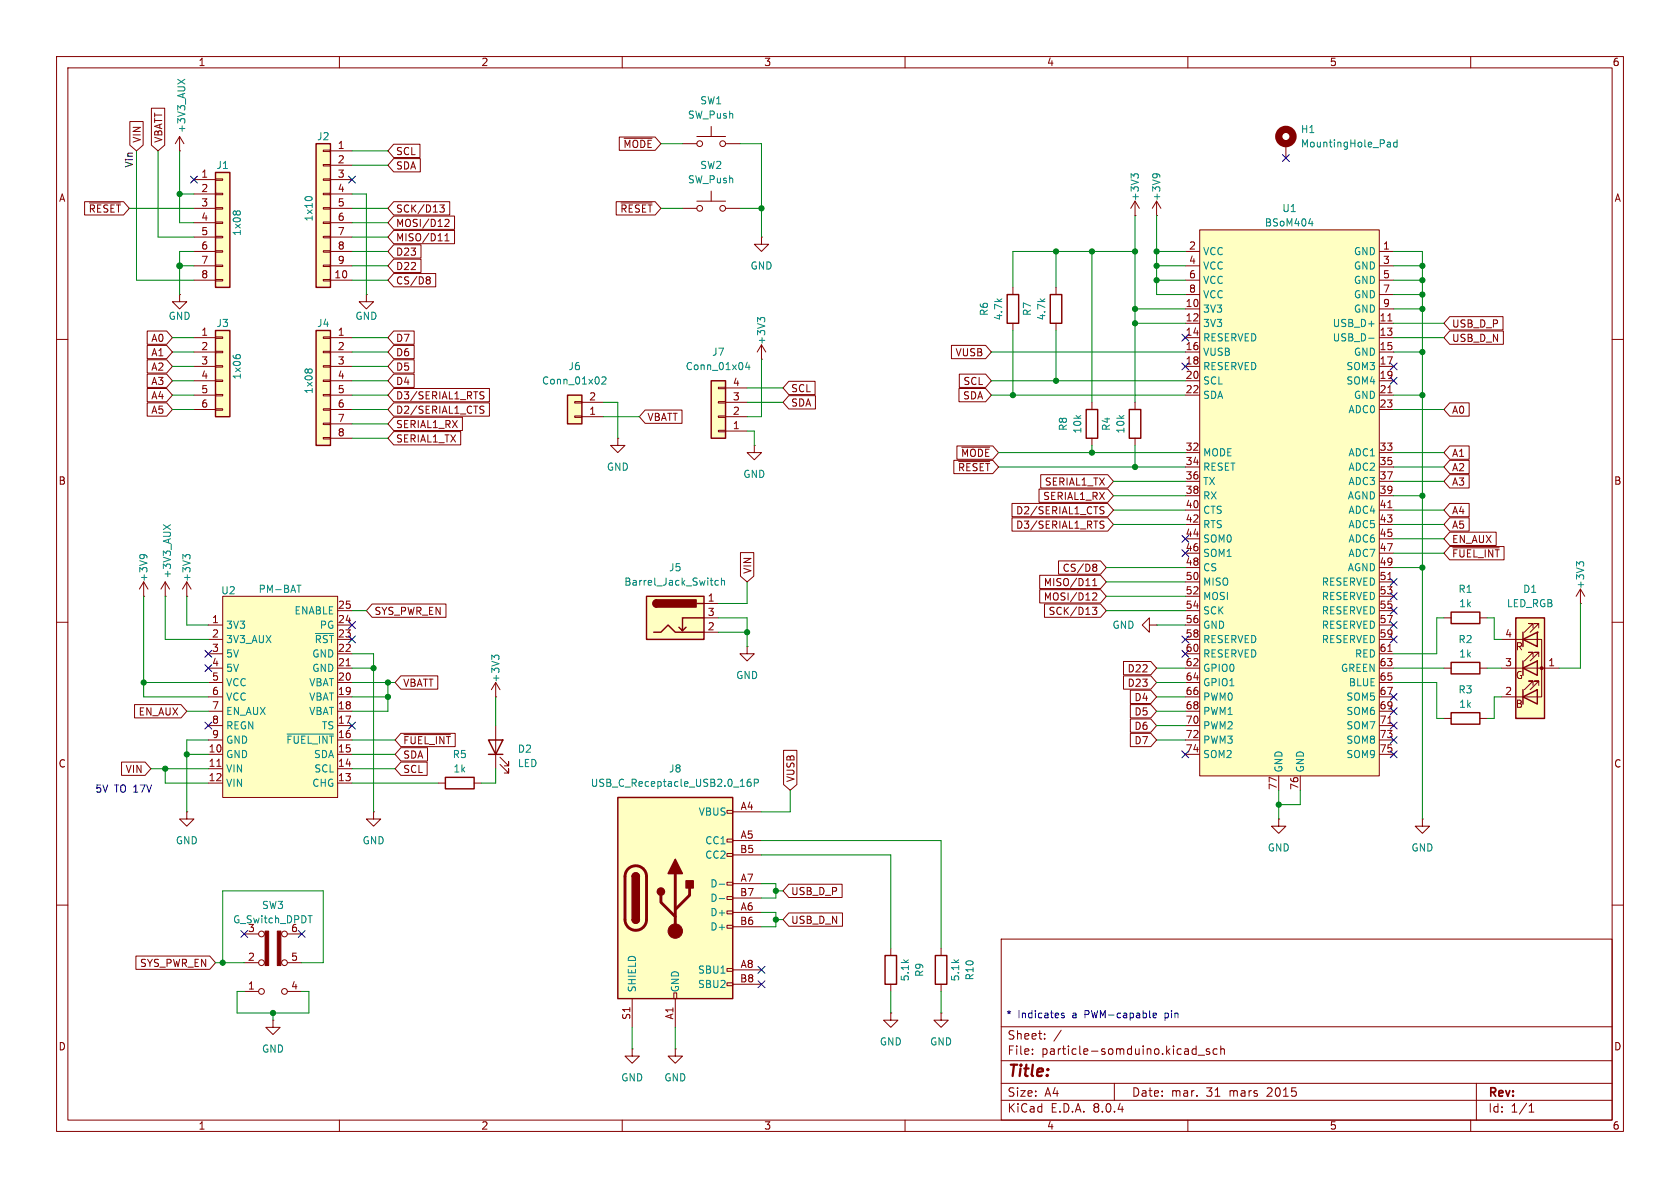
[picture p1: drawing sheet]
<svg xmlns="http://www.w3.org/2000/svg" width="297mm" height="210mm" viewBox="0 0 297 210" stroke-linecap="round" stroke-linejoin="round" font-family="sans-serif">
<g fill="none" stroke="#840000" stroke-width=".18">
<path d="M10 10h277v190h-277zM12 12h273v186h-273zM60 10v2M110 10v2M160 10v2M210 10v2M260 10v2M10 60h2M285 60h2M10 110h2M285 110h2M10 160h2"/>
<path d="M285 160h2M157.5 179.1v1.2h1.2l-1.2 1.3-1.3-1.3h1.3M157.5 179.1h.1M177 166h108v32h-108zM60 198v2M110 198v2M160 198v2M177 194.5h108M177 191.5h108M177 187.5h108M177 181.5h108M182.5 186.3v.1"/>
<path d="M182.5 185.5v.1M184.7 183.6v.1M184.7 182.8v.1M187.6 182.1l-1.3 2M197 191.5v3M210 198v2M211 185.4l.5 .1M211.5 184.9v1.5M211.5 186.3l-.5 .1M211.8 186.5h1.2M213.8 185.5l-.3-.1-.3 .2 .1 .2 .5 .2v.3h-.6M215.2 185.5l-.5-.1-.2 .3v.4l.1 .2h.6"/>
<path d="M215.8 185.5l.2-.1 .4 .1 .1 .9M215.8 184.9v1.5M260 198v2M261 191.5v6.5M270.3 196.6h.9M270.3 195.5l.4-.4v1.5"/>
</g>
<path d="M55.9 58.4h2.5v20.3h-2.5z" fill="#ffffc2"/>
<g fill="none" stroke="#840000" stroke-width=".18">
<path d="M57.1 59.6h1.3v.2h-1.3zM58.4 59.7h3.8M57.1 77.3h1.3v.3h-1.3zM57.1 74.8h1.3v.3h-1.3zM57.1 72.3h1.3v.2h-1.3zM57.1 69.7h1.3v.3h-1.3zM57.1 67.2h1.3v.2h-1.3zM57.1 64.6h1.3v.3h-1.3zM57.1 62.1h1.3v.3h-1.3zM58.4 62.2h3.8M58.4 64.8h3.8M58.4 67.3h3.8"/>
<path d="M58.4 69.9h3.8M58.4 72.4h3.8M58.4 74.9h3.8M58.4 77.5h3.8M43.2 175.3h2.5M43.2 170.2h2.5M43.2 165.1h2.5M50.8 175.3h2.5M50.8 170.2h2.5M50.8 165.1h2.5M48.3 180.3v1.3h1.2l-1.2 1.3-1.3-1.3h1.3M48.3 180.3h.1"/>
<circle cx="46.2" cy="175.3" r=".51"/>
<circle cx="46.2" cy="165.1" r=".51"/>
<circle cx="46.2" cy="170.2" r=".51"/>
<circle cx="50.3" cy="175.3" r=".51"/>
<circle cx="50.3" cy="170.2" r=".51"/>
<circle cx="50.3" cy="165.1" r=".51"/>
</g>
<path d="M55.9 58.4h2.5v20.3h-2.5z" fill="none" stroke="#840000" stroke-width=".25"/>
<path d="M53.9 65.5l.3-.3 .3 .3 .2-.3h.2l.3 .3M54.5 161.9h.7" fill="none" stroke="#008484" stroke-width=".18"/>
<g fill="#840000" stroke="#840000" stroke-width=".18">
<path d="M46.9 164.6h.6v6.1h-.6z"/>
<path d="M49 164.6h.7v6.1h-.7z"/>
</g>
<path d="M55.9 25.4h2.5v25.4h-2.5z" fill="#ffffc2"/>
<g fill="none" stroke="#840000" stroke-width=".18">
<path d="M57.1 39.2h1.3v.3h-1.3zM57.1 36.7h1.3v.3h-1.3zM57.1 34.2h1.3v.2h-1.3zM57.1 31.6h1.3v.3h-1.3zM57.1 29.1h1.3v.2h-1.3zM57.1 26.5h1.3v.3h-1.3zM58.4 26.7h3.8M58.4 29.2h3.8M58.4 31.8h3.8M58.4 34.3h3.8M58.4 36.8h3.8M58.4 39.4h3.8"/>
<path d="M31.7 52.1v1.2h1.3l-1.3 1.3-1.2-1.3h1.2M31.7 52.1h.1M57.1 49.4h1.3v.3h-1.3zM57.1 46.9h1.3v.2h-1.3zM57.1 44.3h1.3v.3h-1.3zM57.1 41.8h1.3v.2h-1.3zM58.4 49.5h3.8M58.4 41.9h3.8M58.4 44.5h3.8M58.4 47h3.8M132.1 114.3v1.3h1.2l-1.2 1.2-1.3-1.2h1.3M132.1 114.3h.1"/>
<path d="M87.6 123.2h.1M87.6 120.7l-.7 1.2M87.6 120.7v2.5M87.6 120.7l.8 1.2"/>
</g>
<path d="M55.9 25.4h2.5v25.4h-2.5z" fill="none" stroke="#840000" stroke-width=".25"/>
<path d="M54 34.9l.4-.2 .7 .2M87.4 116.2l-.5-.4v.8M87.4 116.1l.3-.3h.3l.2 .3" fill="none" stroke="#008484" stroke-width=".18"/>
<path d="M114.3 105.4h10.2v7.6h-10.2z" fill="#ffffc2"/>
<path d="M114.3 105.4h10.2v7.6h-10.2zM115.6 111.8h1.2l1.3-1.3 1.3 1.3h5.1M116.1 106a.64 .64 0 0 0-.7 .7 .64 .64 0 0 0 .7 .6M121.3 110.9l-.7 .6M123.2 106.7h1.3M124.5 109.2h-3.9v2.3l-.6-.6" fill="none" stroke="#840000" stroke-width=".25"/>
<g fill="#840000" stroke="#840000" stroke-width=".25">
<path d="M115.6 106.2l.5-.2v1.3a.63 .63 0 0 1-.6-.4 .63 .63 0 0 1 .1-.7z"/>
<path d="M116.1 106h7v1.3h-7z"/>
</g>
<path d="M124.5 106.7h2.5M124.5 111.8h2.5M124.5 109.2h2.5" fill="none" stroke="#840000" stroke-width=".18"/>
<path d="M127 102.7l-.4-.1-.2 .2 .1 .6h.5M127.5 102.7l.2-.1 .3 .1 .1 .7M127.5 102.2v1.2" fill="none" stroke="#008484" stroke-width=".18"/>
<path d="M38.1 58.4h2.5v15.3h-2.5z" fill="#ffffc2"/>
<g fill="none" stroke="#840000" stroke-width=".18">
<path d="M34.3 59.7h3.8M38.1 59.6h1.3v.2h-1.3zM64.8 52.1v1.2h1.2l-1.2 1.3-1.3-1.3h1.3M64.8 52.1h.1M34.3 62.2h3.8M34.3 64.8h3.8M34.3 67.3h3.8M34.3 69.9h3.8M34.3 72.4h3.8M38.1 72.3h1.3v.2h-1.3zM38.1 69.7h1.3v.3h-1.3zM38.1 67.2h1.3v.2h-1.3z"/>
<path d="M38.1 64.6h1.3v.3h-1.3zM38.1 62.1h1.3v.3h-1.3zM77.5 138.4h1.2M83.8 138.4h1.3M87.6 128.3v7.6M88.4 135.1l1.5 1.6v-.8v.8h-.7M88.4 133.9l1.5 1.5v-.8v.8h-.7"/>
</g>
<path d="M38.1 58.4h2.5v15.3h-2.5zM78.7 137.4h5.1v2h-5.1zM86.4 130.8h2.5l-1.3 2.6zM86.4 133.4h2.5" fill="none" stroke="#840000" stroke-width=".25"/>
<path d="M41.2 62.8v.2M41.7 62.9l.2-.2h.3l.3 .2" fill="none" stroke="#008484" stroke-width=".18"/>
<path d="M100.3 69.9h2.6v5h-2.6z" fill="#ffffc2"/>
<g fill="none" stroke="#840000" stroke-width=".18">
<path d="M120.6 25.4h2.6M123.2 24.1h5.1M125.7 22.4v1.7M128.3 25.4h2.5M101.6 71h1.3v.2h-1.3zM101.6 73.5h1.3v.3h-1.3zM102.9 73.7h3.8M102.9 71.1h3.8M109.2 77.5v1.2h1.3l-1.3 1.3-1.3-1.3h1.3M109.2 77.5h.1M111.8 185.4v1.3h1.2l-1.2 1.3-1.3-1.3h1.3M111.8 185.4h.1"/>
<path d="M119.4 185.4v1.3h1.2l-1.2 1.3-1.3-1.3h1.3M119.4 185.4h.1"/>
<circle cx="123.7" cy="25.4" r=".51"/>
<circle cx="127.8" cy="25.4" r=".51"/>
</g>
<path d="M100.3 69.9h2.6v5h-2.6z" fill="none" stroke="#840000" stroke-width=".25"/>
<path d="M106.4 66.7l.5-.1 .2 .4-.8 .9h.8" fill="none" stroke="#008484" stroke-width=".18"/>
<path d="M39.4 105.4h20.3v35.6h-20.3z" fill="#ffffc2"/>
<g fill="none" stroke="#840000" stroke-width=".18">
<path d="M36.8 110.5h2.6M36.8 113h2.6M36.8 118.1h2.6M36.8 115.6h2.6M39.4 105.4h20.3v35.6h-20.3zM59.7 110.5h2.5M59.7 113h2.5M59.7 118.1h2.5M59.7 115.6h2.5M59.7 108h2.5M61.2 117.7h.7M255.3 118.1h1.2"/>
<path d="M255.3 109.2h1.2M261.6 118.1h1.3M261.6 109.2h1.3M36.8 133.4h2.6M36.8 135.9h2.6M36.8 138.4h2.6M36.8 130.8h2.6M36.8 128.3h2.6M36.8 125.7h2.6M36.8 123.2h2.6M36.8 120.7h2.6M38.3 135.5h.8"/>
<path d="M59.7 133.4h2.5M59.7 135.9h2.5M59.7 138.4h2.5M59.7 130.8h2.5M59.7 128.3h2.5M59.7 125.7h2.5M59.7 123.2h2.5M59.7 120.7h2.5M255.3 127h1.2M261.6 127h1.3"/>
</g>
<path d="M52.5 103.4h.7M55.8 112h3.2M50.7 129.8h8.3" fill="none" stroke="#008484" stroke-width=".18"/>
<path d="M256.5 108.2h5.1v2h-5.1zM256.5 117.1h5.1v2h-5.1zM256.5 126h5.1v2h-5.1z" fill="none" stroke="#840000" stroke-width=".25"/>
<path d="M268 109.2h5v17.8h-5z" fill="#ffffc2"/>
<path d="M199.6 72.4h2.1v5.1h-2.1zM268 109.2h5v17.8h-5zM269.2 118.1l2.6-1.3v2.6zM269.2 113l2.6-1.2v2.5zM269.2 111.8v2.5M269.2 116.8v2.6M269.2 123.2l2.6-1.3v2.6zM269.2 121.9v2.6" fill="none" stroke="#840000" stroke-width=".25"/>
<g fill="none" stroke="#840000" stroke-width=".18">
<path d="M200.7 38.1h.1M200.7 35.6l-.8 1.2M200.7 35.6v2.5M200.7 35.6l.7 1.2M204.5 38.1h.1M204.5 35.6l-.8 1.2M204.5 35.6v2.5M204.5 35.6l.7 1.2M227.3 25.4v2.5M133.3 78.7v1.3h1.3l-1.3 1.3-1.2-1.3h1.2M133.3 78.7h.1M200.7 71.1v1.3"/>
<path d="M200.7 77.5v1.2M25.4 105.4h.1M25.4 102.9l-.8 1.2M25.4 102.9v2.5M25.4 102.9l.8 1.2M29.2 105.4h.1M29.2 102.9l-.8 1.2M29.2 102.9v2.5M29.2 102.9l.8 1.2M33 105.4h.1M33 102.9l-.7 1.2M33 102.9v2.5"/>
<path d="M33 102.9l.8 1.2M265.4 113h7.1v10.2h-7.1M265.4 118.1h10.2M271 116.1v-.8h-.7h.7l-1.5 1.5M271 111v-.8h-.7h.7l-1.5 1.6M271.8 111.8h.1M272 116.1v-.8h-.7h.7l-1.5 1.5M272 111v-.8h-.7h.7l-1.5 1.6M279.4 106.7h.1M279.4 104.1l-.8 1.3M279.4 104.1v2.6M279.4 104.1l.8 1.3"/>
<path d="M271 121.2v-.8h-.7h.7l-1.5 1.5M272 121.2v-.8h-.7h.7l-1.5 1.5M33 143.5v1.3h1.3l-1.3 1.3-1.3-1.3h1.3M33 143.5h.1M66 143.5v1.3h1.3l-1.3 1.3-1.2-1.3h1.2M66 143.5h.1"/>
</g>
<circle cx="272.5" cy="118.1" r=".25" fill="#840000" stroke="#840000" stroke-width=".18"/>
<g fill="none" stroke="#008484" stroke-width=".18">
<path d="M200.5 31l.2-.3h.3l.2 .3M200.5 31.1l-.5-.4v.8M203.8 31l.1-.2a1.03 1.03 0 0 1 1.1 .2M204.3 30.7l.3 .3M245.4 25.1h.2l.2 .2v.7M245.8 25.9l-.4 .1M245.8 25.4l-.4 .1M247 25.2l-.4-.1-.2 .3 .1 .5h.5M247 24.7v1.3M24.7 98.3l.1-.2a1.03 1.03 0 0 1 1.1 .2M25.3 98l.2 .3M28.9 92.8l1.2 .8"/>
<path d="M30.1 92.8l-1.2 .8M32.8 98.3l.3-.3h.3l.2 .3M32.8 98.5l-.5-.5v.8M279.2 99.7l-.5-.4v.8M279.2 99.5l.2-.2h.3l.3 .2"/>
</g>
<circle cx="227.3" cy="24.1" r="1.27" fill="none" stroke="#840000" stroke-width="1.3"/>
<path d="M125.7 67.3h2.6v10.2h-2.6z" fill="#ffffc2"/>
<path d="M127 68.5h1.3v.2h-1.3zM127 71h1.3v.2h-1.3zM127 73.5h1.3v.3h-1.3zM127 76.1h1.3v.2h-1.3zM128.3 76.2h3.8M128.3 73.7h3.8M128.3 71.1h3.8M128.3 68.6h3.8M134.6 63.5h.1M134.6 61l-.7 1.2M134.6 61v2.5M134.6 61l.8 1.2" fill="none" stroke="#840000" stroke-width=".18"/>
<path d="M125.7 67.3h2.6v10.2h-2.6z" fill="none" stroke="#840000" stroke-width=".25"/>
<path d="M134.4 56.5l-.5-.4v.8M134.4 56.4l.3-.3h.3l.2 .3M132.1 64l-.3 .9h.8M132.4 64.5v.8" fill="none" stroke="#008484" stroke-width=".18"/>
<path d="M38.1 30.5h2.5v20.3h-2.5z" fill="#ffffc2"/>
<g fill="none" stroke="#840000" stroke-width=".18">
<path d="M34.3 31.8h3.8M34.3 34.3h3.8M34.3 36.8h3.8M34.3 39.4h3.8M38.1 39.2h1.3v.3h-1.3zM38.1 36.7h1.3v.3h-1.3zM38.1 34.2h1.3v.2h-1.3zM38.1 31.6h1.3v.3h-1.3zM120.6 36.8h2.6M123.2 35.6h5.1M125.7 33.8v1.8M128.3 36.8h2.5"/>
<path d="M34.3 41.9h3.8M34.3 44.5h3.8M34.3 47h3.8M34.3 49.5h3.8M38.1 49.4h1.3v.3h-1.3zM38.1 46.9h1.3v.2h-1.3zM38.1 44.3h1.3v.3h-1.3zM38.1 41.8h1.3v.2h-1.3z"/>
<circle cx="123.7" cy="36.8" r=".51"/>
<circle cx="127.8" cy="36.8" r=".51"/>
</g>
<path d="M38.1 30.5h2.5v20.3h-2.5z" fill="none" stroke="#840000" stroke-width=".25"/>
<path d="M41.2 37.5l.3-.2 .3 .2 .2-.2h.2l.3 .2" fill="none" stroke="#008484" stroke-width=".18"/>
<path d="M109.2 141h20.3v35.5h-20.3z" fill="#ffffc2"/>
<g fill="none" stroke="#840000" stroke-width=".18">
<path d="M134.6 41.9v1.3h1.3l-1.3 1.3-1.3-1.3h1.3M134.6 41.9h.1M128.5 158.5h1v.5h-1zM128.5 156h1v.5h-1zM128.5 150.9h1v.5h-1zM128.5 148.3h1v.5h-1zM128.5 143.3h1v.5h-1zM129.5 143.5h5.1M129.5 148.6h5.1M129.5 156.2h5.1M129.5 151.1h5.1M129.5 158.8h5.1"/>
<path d="M111.8 176.5v5.1M119.1 175.5h.5v1h-.5zM119.4 176.5v5.1M128.5 173.7h1v.5h-1zM128.5 171.2h1v.5h-1zM128.5 163.6h1v.5h-1zM128.5 161h1v.5h-1zM129.5 161.3h5.1M129.5 171.5h5.1M129.5 163.8h5.1M129.5 174h5.1"/>
</g>
<path d="M109.2 141h20.3v35.5h-20.3zM111.8 154.9a.64 .64 0 0 1 .6-.6 .64 .64 0 0 1 .6 .6M111.8 162.6a.64 .64 0 0 0 .6 .6 .64 .64 0 0 0 .6-.6" fill="none" stroke="#840000" stroke-width=".25"/>
<path d="M111 153.6a1.9 1.9 0 0 1 2.1-.4 1.9 1.9 0 0 1 1.2 1.7v7.7a1.91 1.91 0 0 1-1.9 1.9 1.91 1.91 0 0 1-1.9-1.9v-7.8l.2-.6zM116.8 158.2v1.3l2.6 2.6M119.4 154.4v10.2M121.9 157v1.2l-2.5 2.6" fill="none" stroke="#840000" stroke-width=".51"/>
<g fill="#840000" stroke="#840000" stroke-width=".25">
<path d="M111.8 162.6h1.2a.64 .64 0 0 1-.6 .6 .64 .64 0 0 1-.6-.6z"/>
<path d="M111.8 154.9h1.2v7.7h-1.2z"/>
<path d="M111.9 154.5a.64 .64 0 0 1 .7-.1 .64 .64 0 0 1 .4 .5h-1.2z"/>
<path d="M119.4 151.9l1.2 2.5h-2.5z"/>
<path d="M121.3 155.7h1.3v1.3h-1.3z"/>
<circle cx="116.8" cy="157.6" r=".63"/>
</g>
<circle cx="119.4" cy="164.6" r="1.27" fill="#840000" stroke="#840000" stroke-width=".18"/>
<path d="M132.7 137.7l-.4 .1a.86 .86 0 0 0 0 1.2l.4-.1 .1-.4-.2-.3-.4 .1-.1 .2M133.3 138.4l.7-.1 .1-.1-.1-.3-.7-.2v1.3M127.2 156.3h.9M127.2 158.8h.9" fill="none" stroke="#008484" stroke-width=".18"/>
<path d="M212.1 40.6h31.7v96.6h-31.7z" fill="#ffffc2"/>
<g fill="none" stroke="#840000" stroke-width=".18">
<path d="M26.8 19.1h2.3v6.6l-1.2 1-1.1-1zM15 35.7h6.8l1.1 1.1-1.1 1.2h-6.8zM15.8 35.9h5.5M23 21.5h2.3v4.2l-1.2 1-1.1-1zM31.7 26.7h.1M31.7 24.1l-.7 1.3M31.7 24.1v2.6M31.7 24.1l.8 1.3M69.6 35.7h9.9v2.3h-9.9l-1-1.2zM69.6 25.5h4.6v2.3h-4.6l-1-1.1zM69.6 28h4.7v2.4h-4.7l-1-1.2zM69.6 38.2h10.8v2.3h-10.8l-1-1.1z"/>
<path d="M77.8 36.2h.7l-.4 .5 .4 .1v.6l-.2 .1-.5-.1M78.7 38.9l.4-.1 .3 .3-.8 .9h.8M108.9 35.7h6.9l1 1.1-1 1.2h-6.9zM109.5 24.2h6.3l1 1.2-1 1.2h-6.3zM109.8 35.9h5.5M110.3 24.4h5M26 58.5h3.5l1 1.2-1 1.2h-3.5zM69.6 43.3h4.8v2.3h-4.8l-1-1.1zM69.6 48.4h7.4v2.3h-7.4l-1-1.2zM69.6 58.5h3.6v2.4h-3.6l-1-1.2zM69.6 45.8h4.8v2.4h-4.8l-1-1.2zM69.6 40.7h10.8v2.4h-10.8l-1-1.2z"/>
<path d="M75.6 48.9h.2l.3 .3-.3 .3M75.6 49.5h.2M75.8 49.5l.3 .2v.3l-.3 .2h-.2M78.7 42.6h.7M78.7 41.7l.3-.4v1.3M179.1 50.8v1.3M179.1 57.2v1.2M186.7 50.8v1.3M186.7 57.2v1.2M209.5 44.5h2.6M209.5 54.6h2.6M209.5 57.2h2.6"/>
<path d="M209.5 59.7h2.6M209.5 47h2.6M209.5 49.5h2.6M209.5 52.1h2.6M212.1 40.6h31.7v96.6h-31.7zM243.8 44.5h2.6M243.8 54.6h2.6M243.8 57.2h2.6M243.8 59.7h2.6M243.8 47h2.6M243.8 49.5h2.6M243.8 52.1h2.6"/>
<path d="M245.4 56.7h.7M256.3 58.5h9.5v2.4h-9.5l-1-1.2zM256.3 56h9.4v2.3h-9.4l-1-1.1zM26 68.7h3.5l1 1.2-1 1.1h-3.5zM26 63.6h3.5l1 1.2-1 1.1h-3.5zM26 61.1h3.5l1 1.1-1 1.2h-3.5zM26 71.2h3.5l1 1.2-1 1.2h-3.5zM26 66.1h3.5l1 1.2-1 1.2h-3.5zM69.6 68.7h16.9v2.3h-16.9l-1-1.1zM69.6 71.2h16.9v2.4h-16.9l-1-1.2zM69.6 76.3h11.8v2.3h-11.8l-1-1.1zM69.6 73.8h12.1v2.3h-12.1l-1-1.2z"/>
<path d="M69.6 61.1h3.6v2.3h-3.6l-1-1.2zM69.6 63.6h3.6v2.3h-3.6l-1-1.1zM69.6 66.1h3.6v2.4h-3.6l-1-1.2zM85 69.8l.4 .2 .2 .3-.3 .2h-.5M85 72.3l.4 .2 .2 .3-.3 .3-.5-.1M85 69.3h.6M85 71.9h.6M114 72.5h6.6v2.3h-6.6l-1-1.1zM139.4 67.4h4.7v2.4h-4.7l-1-1.2zM139.4 69.9h4.8v2.4h-4.8l-1-1.2zM168.2 61.1h6l1.1 1.1-1.1 1.2h-6zM169.2 78.8h6.3l1 1.2-1 1.2h-6.3z"/>
<path d="M169.5 68.7h4.7l1.1 1.2-1.1 1.1h-4.7zM169.6 66.1h4.6l1.1 1.2-1.1 1.2h-4.6zM170 79.1h5M193 71.1v1.3M193 77.5v1.2M209.5 62.2h2.6M209.5 64.8h2.6M209.5 67.3h2.6M209.5 69.9h2.6M243.8 62.2h2.6M243.8 64.8h2.6M243.8 67.3h2.6"/>
<path d="M243.8 69.9h2.6M243.8 72.4h2.6M245.4 69.4h.7M256.3 71.2h3.4v2.4h-3.4l-1-1.2zM256.3 78.8h3.4v2.4h-3.4l-1-1.2zM130.9 97.7h2.4v4.2l-1.2 1-1.2-1zM168.6 81.4h6.9l1 1.2-1 1.1h-6.9zM169.5 81.6h5.5M178.9 91.5h16.9l1 1.2-1 1.2h-16.9zM178.9 89h16.9l1 1.2-1 1.1h-16.9zM183.7 86.5h12.1l1 1.1-1 1.2h-12.1zM184 83.9h11.8l1 1.2-1 1.2h-11.8z"/>
<path d="M187.1 99.2h7.5l1 1.1-1 1.2h-7.5zM193.4 99.7h.3l.2 .3-.2 .3M194.6 92.7l.5 .1 .1 .3-.3 .3-.5-.1M194.6 90.1l.5 .2 .1 .3-.3 .2h-.5M194.6 92.2h.6M194.6 89.6h.6M209.5 80h2.6M209.5 82.6h2.6M209.5 85.1h2.6M209.5 87.6h2.6M209.5 90.2h2.6M209.5 92.7h2.6"/>
<path d="M209.5 95.3h2.6M209.5 97.8h2.6M243.8 80h2.6M243.8 82.6h2.6M243.8 85.1h2.6M243.8 87.6h2.6M243.8 90.2h2.6M243.8 92.7h2.6M243.8 95.3h2.6M243.8 97.8h2.6M245.4 89.8h.7M256.3 81.4h3.4v2.3h-3.4l-1-1.1z"/>
<path d="M256.3 83.9h3.4v2.4h-3.4l-1-1.2zM256.3 91.5h3.4v2.4h-3.4l-1-1.2zM256.3 89h3.4v2.3h-3.4l-1-1.1zM256.3 94.1h8.2v2.3h-8.2l-1-1.1zM256.3 96.6h9.6v2.4h-9.6l-1-1.2zM256.8 96.8h8.2M65.8 106.8h13v2.3h-13l-1-1.1zM70.9 119.5h6.5v2.3h-6.5l-1.1-1.1zM183.8 104.2h10.8l1 1.2-1 1.2h-10.8zM183.8 101.7h10.8l1 1.2-1 1.1h-10.8zM184.7 106.8h9.9l1 1.2-1 1.1h-9.9zM193.1 107.4h.8l-.4 .4 .3 .2v.5l-.1 .1h-.5"/>
<path d="M193.2 104.9l.5-.1 .2 .4-.8 .9h.8M193.2 103.5h.7M193.2 102.6l.3-.3v1.2M193.4 100.3h.3M193.7 100.3l.2 .2v.3l-.2 .2h-.3M198.6 116.9h4.9l1 1.2-1 1.2h-4.9zM198.6 119.5h4.9l1 1.2-1 1.1h-4.9zM203.2 110.5v-1.3l-1.3 1.3 1.3 1.3v-1.3h1.3M204.5 110.5h.1M209.5 100.3h2.6M209.5 102.9h2.6M209.5 105.4h2.6"/>
<path d="M209.5 108h2.6M209.5 110.5h2.6M209.5 113h2.6M209.5 115.6h2.6M209.5 118.1h2.6M243.8 100.3h2.6M243.8 102.9h2.6M243.8 105.4h2.6M243.8 108h2.6M243.8 110.5h2.6M243.8 113h2.6M243.8 115.6h2.6"/>
<path d="M243.8 118.1h2.6M245.4 102.5h.7M245.4 115.2h.7M21.5 134.7h4.2l1 1.2-1 1.2h-4.2zM23.8 124.6h8.2l1 1.1-1 1.2h-8.2zM70.9 132.2h4.7v2.3h-4.7l-1.1-1.1zM70.9 134.7h4.6v2.4h-4.6l-1.1-1.2zM70.9 129.6h9.6v2.4h-9.6l-1.1-1.2zM71.4 129.9h8.2M138.5 132.6h2.4v6.1l-1.2 1-1.2-1zM199.8 127.1h3.7l1 1.2-1 1.1h-3.7zM199.8 122h3.7l1 1.2-1 1.2h-3.7z"/>
<path d="M199.8 124.6h3.7l1 1.1-1 1.2h-3.7zM199.8 129.6h3.7l1 1.2-1 1.2h-3.7zM209.5 120.7h2.6M209.5 123.2h2.6M209.5 125.7h2.6M209.5 128.3h2.6M209.5 130.8h2.6M209.5 133.4h2.6M226.1 137.2v2.5M229.9 137.2v2.5M243.8 120.7h2.6M243.8 123.2h2.6"/>
<path d="M243.8 125.7h2.6M243.8 128.3h2.6M243.8 130.8h2.6M243.8 133.4h2.6M245.4 127.9h.7M139.4 156.3h9.5v2.4h-9.5l-1-1.2zM226.1 144.8v1.3h1.2l-1.2 1.2-1.3-1.2h1.3M226.1 144.8h.1M251.5 144.8v1.3h1.2l-1.2 1.2-1.3-1.2h1.3M251.5 144.8h.1M24 169h13.1l1 1.2-1 1.2h-13.1zM139.4 161.4h9.5v2.3h-9.5l-1-1.1z"/>
<path d="M157.5 167.6v1.3M157.5 174v1.3M166.4 179.1v1.2h1.2l-1.2 1.3-1.3-1.3h1.3M166.4 179.1h.1M166.4 167.6v1.3M166.4 174v1.3"/>
</g>
<path d="M31.4 14l1.3 .9M32.7 14l-1.3 .9M231.4 39.5h.7M232 39.1v.8M242 59.8h.9" fill="none" stroke="#008484" stroke-width=".18"/>
<path d="M178.1 52.1h2v5.1h-2zM185.7 52.1h2v5.1h-2zM192 72.4h2.1v5.1h-2.1zM156.5 168.9h2v5.1h-2zM165.4 168.9h2v5.1h-2z" fill="none" stroke="#840000" stroke-width=".25"/>
<path d="M188.1 179.1h-.3l-.2 .2 .1 .1 .4 .2v.3h-.5M203.8 179.5l.6-.1v-.3h-.4l-.2 .2 .1 .6h.5" fill="none" stroke="#0000c2" stroke-width=".18"/>
<g fill="none" stroke="#008400" stroke-width=".18">
<path d="M22.9 36.8h11.4M24.1 26.7v22.8h10.2M27.9 26.7v15.2h6.4M31.7 26.7v12.7h2.6M31.7 34.3h2.6M62.2 34.3h2.6v17.8M62.2 26.7h6.4M62.2 36.8h6.4M62.2 29.2h6.4M62.2 39.4h6.4M116.8 36.8h3.8M116.8 25.4h3.8"/>
<path d="M130.8 36.8h3.8M130.8 25.4h3.8v16.5M200.7 38.1v33M204.5 38.1v14h5M30.5 59.7h3.8M31.7 47h2.6M34.3 44.5h-2.6v7.6M62.2 47h6.4M62.2 49.5h6.4M62.2 59.7h6.4M62.2 44.5h6.4M62.2 41.9h6.4"/>
<path d="M179.1 58.4v11.5M186.7 44.5v6.3M186.7 58.4v8.9M193 44.5v26.6M200.7 44.5h-21.6v6.3M200.7 57.2h8.8M200.7 54.6h8.8M204.5 47h5M204.5 49.5h5M204.5 44.5h5M246.4 47h5.1M246.4 49.5h5.1"/>
<path d="M246.4 59.7h8.9M246.4 44.5h5.1v100.3M246.4 57.2h8.9M246.4 52.1h5.1M246.4 54.6h5.1M30.5 62.2h3.8M30.5 64.8h3.8M30.5 72.4h3.8M30.5 69.9h3.8M30.5 67.3h3.8M62.2 62.2h6.4M62.2 64.8h6.4"/>
<path d="M62.2 72.4h6.4M62.2 77.5h6.4M62.2 69.9h6.4M62.2 67.3h6.4M62.2 74.9h6.4M106.7 71.1h2.5v6.4M106.7 73.7h6.3M132.1 71.1h6.3M132.1 76.2h1.2v2.5M132.1 68.6h6.3M134.6 63.5v10.2h-2.5M175.3 62.2h34.2"/>
<path d="M175.3 69.9h34.2M175.3 67.3h34.2M193 78.7v1.3M200.7 78.7v3.9M246.4 62.2h5.1M246.4 72.4h8.9M246.4 69.9h5.1M176.5 82.6h33M176.5 80h33M196.8 85.1h12.7M196.8 90.2h12.7M196.8 87.6h12.7"/>
<path d="M196.8 92.7h12.7M246.4 82.6h8.9M246.4 85.1h8.9M246.4 90.2h8.9M246.4 87.6h5.1M246.4 92.7h8.9M246.4 97.8h8.9M246.4 95.3h8.9M246.4 80h8.9M25.4 105.4v17.8h11.4M29.2 105.4v7.6h7.6M33 105.4v5.1h3.8"/>
<path d="M62.2 115.6h3.8v27.9M62.2 108h2.6M62.2 118.1h3.8M127 109.2h5.1v5.1M127 111.8h5.1M132.1 102.9v3.8h-5.1M195.6 108h13.9M195.6 100.3h13.9M195.6 102.9h13.9M195.6 105.4h13.9M204.5 110.5h5M204.5 118.1h5"/>
<path d="M246.4 118.1h8.9M246.4 100.3h5.1M255.3 109.2h-1.3v6.4h-7.6M262.9 109.2h1.3v3.8h1.2M262.9 118.1h2.5M279.4 106.7v11.4h-3.8M25.4 120.7h11.4M26.7 135.9h10.1M29.2 135.9v2.5h7.6M33 125.7h3.8M33 133.4h3.8M36.8 130.8h-3.8v12.7"/>
<path d="M62.2 120.7h7.6M62.2 133.4h7.6M62.2 130.8h7.6M62.2 138.4h15.3M62.2 135.9h7.6M62.2 123.2h6.4M68.6 120.7v5h-6.4M87.6 123.2v5.1M87.6 135.9v2.5h-2.5M139.7 139.7v3.8h-5.1M204.5 125.7h5M204.5 120.7h5"/>
<path d="M204.5 130.8h5M204.5 123.2h5M204.5 128.3h5M226.1 139.7v5.1M229.9 139.7v2.5h-3.8M246.4 120.7h7.6v6.3h1.3M265.4 123.2h-1.2v3.8h-1.3M134.6 156.2h2.6v2.6h-2.6M134.6 151.1h22.9v16.5M134.6 148.6h31.8v19M137.2 157.5h1.2M38.1 170.2h5.1"/>
<path d="M39.4 170.2v-12.7h17.7v12.7h-3.8M43.2 175.3h-1.3v3.8h12.7v-3.8h-1.3M48.3 179.1v1.2M134.6 161.3h2.6v2.5h-2.6M137.2 162.6h1.2M157.5 175.3v3.8M166.4 175.3v3.8M111.8 181.6v3.8M119.4 181.6v3.8"/>
</g>
<g fill="none" stroke="#000084" stroke-width=".18">
<path d="M33.7 31.1l1.2 1.3M34.9 31.1l-1.2 1.3M61.6 31.1l1.2 1.3M62.8 31.1l-1.2 1.3M226.7 27.3l1.2 1.2M227.9 27.3l-1.2 1.2M208.9 59.1l1.3 1.2M210.2 59.1l-1.3 1.2M208.9 64.2l1.3 1.2M210.2 64.2l-1.3 1.2M245.8 66.7l1.2 1.2M245.8 64.2l1.2 1.2"/>
<path d="M247 66.7l-1.2 1.2M247 64.2l-1.2 1.2M208.9 94.6l1.3 1.3M208.9 97.2l1.3 1.2M210.2 94.6l-1.3 1.3M210.2 97.2l-1.3 1.2M36.2 115l1.2 1.2M36.2 117.5l1.2 1.2M37.4 115l-1.2 1.2M37.4 117.5l-1.2 1.2M61.6 109.9l1.2 1.2M61.6 112.4l1.2 1.2"/>
<path d="M62.8 109.9l-1.2 1.2M62.8 112.4l-1.2 1.2M208.9 112.4l1.3 1.2M208.9 115l1.3 1.2M210.2 112.4l-1.3 1.2M210.2 115l-1.3 1.2M245.8 109.9l1.2 1.2M245.8 102.3l1.2 1.2M245.8 104.8l1.2 1.2M245.8 107.3l1.2 1.3M245.8 112.4l1.2 1.2M247 109.9l-1.2 1.2"/>
<path d="M247 102.3l-1.2 1.2M247 104.8l-1.2 1.2M247 107.3l-1.2 1.3M247 112.4l-1.2 1.2M36.2 127.7l1.2 1.2M37.4 127.7l-1.2 1.2M61.6 127.7l1.2 1.2M62.8 127.7l-1.2 1.2M208.9 132.7l1.3 1.3M210.2 132.7l-1.3 1.3M245.8 130.2l1.2 1.2M245.8 125.1l1.2 1.2"/>
<path d="M245.8 132.7l1.2 1.3M245.8 127.7l1.2 1.2M245.8 122.6l1.2 1.2M247 130.2l-1.2 1.2M247 125.1l-1.2 1.2M247 132.7l-1.2 1.3M247 127.7l-1.2 1.2M247 122.6l-1.2 1.2M42.6 164.5l1.2 1.2M43.8 164.5l-1.2 1.2M52.7 164.5l1.2 1.2M53.9 164.5l-1.2 1.2"/>
<path d="M134 170.8l1.2 1.3M134 173.4l1.2 1.2M135.2 170.8l-1.2 1.3M135.2 173.4l-1.2 1.2"/>
</g>
<g fill="#008400" stroke="#008400" stroke-width=".18">
<circle cx="33" cy="133.4" r=".46"/>
<circle cx="29.2" cy="135.9" r=".46"/>
<circle cx="25.4" cy="120.7" r=".46"/>
<circle cx="31.7" cy="34.3" r=".46"/>
<circle cx="31.8" cy="47" r=".51"/>
<circle cx="68.6" cy="123.2" r=".46"/>
<circle cx="66" cy="118.1" r=".46"/>
<circle cx="68.6" cy="120.7" r=".46"/>
<circle cx="137.2" cy="157.5" r=".46"/>
<circle cx="137.2" cy="162.6" r=".46"/>
<circle cx="39.4" cy="170.2" r=".46"/>
<circle cx="48.3" cy="179.1" r=".46"/>
<circle cx="226.1" cy="142.2" r=".46"/>
<circle cx="186.7" cy="44.5" r=".46"/>
<circle cx="179.1" cy="69.9" r=".46"/>
<circle cx="200.7" cy="54.6" r=".46"/>
<circle cx="200.7" cy="44.5" r=".46"/>
<circle cx="200.7" cy="57.2" r=".46"/>
<circle cx="134.6" cy="36.8" r=".46"/>
<circle cx="193" cy="44.5" r=".46"/>
<circle cx="251.5" cy="69.9" r=".46"/>
<circle cx="251.5" cy="87.6" r=".46"/>
<circle cx="251.5" cy="62.2" r=".46"/>
<circle cx="251.5" cy="52.1" r=".46"/>
<circle cx="251.5" cy="49.5" r=".46"/>
<circle cx="204.5" cy="47" r=".46"/>
<circle cx="204.5" cy="44.5" r=".46"/>
<circle cx="186.7" cy="67.3" r=".46"/>
<circle cx="251.5" cy="47" r=".46"/>
<circle cx="251.5" cy="54.6" r=".46"/>
<circle cx="204.5" cy="49.5" r=".46"/>
<circle cx="251.5" cy="100.3" r=".46"/>
<circle cx="132.1" cy="111.8" r=".46"/>
<circle cx="200.7" cy="82.6" r=".46"/>
<circle cx="193" cy="80" r=".46"/>
</g>
<text font-size="2.8" fill="#840000" x="178" y="190.9">Title:</text>
<g font-size="2.1" fill="#840000">
<text x="178" y="184">Sheet:</text>
<text x="178" y="186.7">File:</text>
<text x="184.1" y="186.7">particle-somduino.kicad_sch</text>
<text x="178" y="196.9">KiCad</text>
<text x="178" y="194.1">Size:</text>
<text x="184.7" y="194.1">A4</text>
<text x="185.7" y="196.9">E.D.A.</text>
<text x="193.3" y="196.9">8.0.4</text>
<text x="200" y="194.1">Date:</text>
<text x="207" y="194.1">mar.</text>
<text x="213.3" y="194.1">31</text>
<text x="217.5" y="194.1">mars</text>
<text x="224.3" y="194.1">2015</text>
<text x="263" y="194.3">Rev:</text>
<text x="263" y="196.9">Id:</text>
<text x="267.1" y="196.9">1/1</text>
</g>
<g font-size="1.8" fill="#840000">
<text x="35" y="11.9">1</text>
<text x="85" y="11.9">2</text>
<text x="135" y="11.9">3</text>
<text x="185" y="11.9">4</text>
<text x="235" y="11.9">5</text>
<text x="285" y="11.9">6</text>
<text x="25.1" y="25.3" transform="rotate(-90 25.1 25.3)">VIN</text>
<text x="28.9" y="25.3" transform="rotate(-90 28.9 25.3)">VBATT</text>
<text x="59.6" y="26.4">1</text>
<text x="59.6" y="29">2</text>
<text x="69.9" y="27.6">SCL</text>
<text x="110.1" y="26.4">~{MODE}</text>
<text x="10.3" y="35.9">A</text>
<text x="35.5" y="31.5">1</text>
<text x="35.5" y="34">2</text>
<text x="59.6" y="31.5">3</text>
<text x="59.6" y="34">4</text>
<text x="69.9" y="30.2">SDA</text>
<text x="285.3" y="35.9">A</text>
<text x="15.6" y="37.8">~{RESET}</text>
<text x="35.5" y="36.6">3</text>
<text x="35.5" y="39.1">4</text>
<text x="35.5" y="41.7">5</text>
<text x="59.6" y="36.6">5</text>
<text x="59.6" y="39.1">6</text>
<text x="59.6" y="41.7">7</text>
<text x="69.9" y="37.8">SCK/D13</text>
<text x="69.9" y="40.3">MOSI/D12</text>
<text x="109.6" y="37.8">~{RESET}</text>
<text x="35.5" y="44.2">6</text>
<text x="35.5" y="46.7">7</text>
<text x="59.6" y="44.2">8</text>
<text x="59.6" y="46.7">9</text>
<text x="69.9" y="45.4">D23</text>
<text x="69.9" y="47.9">D22</text>
<text x="69.9" y="42.9">MISO/D11</text>
<text x="210.1" y="44.2">2</text>
<text x="210.1" y="46.7">4</text>
<text x="244.4" y="44.2">1</text>
<text x="244.4" y="46.7">3</text>
<text x="35.5" y="49.3">8</text>
<text x="59" y="49.3">10</text>
<text x="69.9" y="50.5">CS/D8</text>
<text x="210.1" y="49.3">6</text>
<text x="210.1" y="51.8">8</text>
<text x="244.4" y="49.3">5</text>
<text x="244.4" y="51.8">7</text>
<text x="35.5" y="59.4">1</text>
<text x="59.6" y="59.4">1</text>
<text x="209.5" y="54.4">10</text>
<text x="209.5" y="56.9">12</text>
<text x="209.5" y="59.4">14</text>
<text x="243.8" y="56.9">11</text>
<text x="243.8" y="59.4">13</text>
<text x="244.4" y="54.4">9</text>
<text x="256.6" y="58.1">USB_D_P</text>
<text x="26.6" y="65.7">A2</text>
<text x="26.6" y="63.2">A1</text>
<text x="26.6" y="60.6">A0</text>
<text x="35.5" y="62">2</text>
<text x="35.5" y="64.5">3</text>
<text x="59.6" y="62">2</text>
<text x="59.6" y="64.5">3</text>
<text x="69.9" y="60.6">D7</text>
<text x="69.9" y="63.2">D6</text>
<text x="69.9" y="65.7">D5</text>
<text x="168.8" y="63.2">VUSB</text>
<text x="209.5" y="62">16</text>
<text x="209.5" y="64.5">18</text>
<text x="243.8" y="62">15</text>
<text x="243.8" y="64.5">17</text>
<text x="256.6" y="60.6">USB_D_N</text>
<text x="26.6" y="70.8">A4</text>
<text x="26.6" y="68.3">A3</text>
<text x="35.5" y="67.1">4</text>
<text x="35.5" y="69.6">5</text>
<text x="59.6" y="67.1">4</text>
<text x="59.6" y="69.6">5</text>
<text x="69.9" y="70.8">D3/SERIAL1_RTS</text>
<text x="69.9" y="68.3">D4</text>
<text x="104.1" y="70.9">2</text>
<text x="129.5" y="70.9">3</text>
<text x="129.5" y="68.3">4</text>
<text x="139.8" y="69.5">SCL</text>
<text x="170.2" y="70.8">SDA</text>
<text x="170.2" y="68.3">SCL</text>
<text x="209.5" y="67.1">20</text>
<text x="209.5" y="69.6">22</text>
<text x="243.8" y="67.1">19</text>
<text x="243.8" y="69.6">21</text>
<text x="26.6" y="73.3">A5</text>
<text x="35.5" y="72.1">6</text>
<text x="59.6" y="72.1">6</text>
<text x="59.6" y="74.7">7</text>
<text x="59.6" y="77.2">8</text>
<text x="69.9" y="73.3">D2/SERIAL1_CTS</text>
<text x="69.9" y="75.9">SERIAL1_RX</text>
<text x="104.1" y="73.4">1</text>
<text x="114.4" y="74.6">VBATT</text>
<text x="129.5" y="75.9">1</text>
<text x="129.5" y="73.4">2</text>
<text x="139.8" y="72.1">SDA</text>
<text x="243.8" y="72.1">23</text>
<text x="256.6" y="73.3">A0</text>
<text x="69.9" y="78.4">SERIAL1_TX</text>
<text x="169.2" y="83.5">~{RESET}</text>
<text x="169.8" y="81">~{MODE}</text>
<text x="209.5" y="79.8">32</text>
<text x="209.5" y="82.3">34</text>
<text x="243.8" y="79.8">33</text>
<text x="243.8" y="82.3">35</text>
<text x="256.6" y="83.5">A2</text>
<text x="256.6" y="81">A1</text>
<text x="10.3" y="85.9">B</text>
<text x="184.3" y="88.6">SERIAL1_RX</text>
<text x="184.6" y="86">SERIAL1_TX</text>
<text x="209.5" y="84.8">36</text>
<text x="209.5" y="87.4">38</text>
<text x="209.5" y="89.9">40</text>
<text x="243.8" y="84.8">37</text>
<text x="243.8" y="87.4">39</text>
<text x="243.8" y="89.9">41</text>
<text x="256.6" y="86">A3</text>
<text x="285.3" y="85.9">B</text>
<text x="179.5" y="93.7">D3/SERIAL1_RTS</text>
<text x="179.5" y="91.1">D2/SERIAL1_CTS</text>
<text x="209.5" y="92.5">42</text>
<text x="209.5" y="95">44</text>
<text x="243.8" y="92.5">43</text>
<text x="243.8" y="95">45</text>
<text x="256.6" y="93.7">A5</text>
<text x="256.6" y="91.1">A4</text>
<text x="133" y="101.5" transform="rotate(-90 133 101.5)">VIN</text>
<text x="187.8" y="101.3">CS/D8</text>
<text x="209.5" y="97.5">46</text>
<text x="209.5" y="100.1">48</text>
<text x="243.8" y="97.5">47</text>
<text x="243.8" y="100.1">49</text>
<text x="256.6" y="96.2">EN_AUX</text>
<text x="256.6" y="98.7">~{FUEL_INT}</text>
<text x="59.6" y="107.7">25</text>
<text x="125" y="106.4">1</text>
<text x="184.4" y="106.4">MOSI/D12</text>
<text x="184.4" y="103.8">MISO/D11</text>
<text x="209.5" y="102.6">50</text>
<text x="209.5" y="105.2">52</text>
<text x="209.5" y="107.7">54</text>
<text x="243.8" y="102.6">51</text>
<text x="243.8" y="105.2">53</text>
<text x="243.8" y="107.7">55</text>
<text x="37.4" y="110.2">1</text>
<text x="37.4" y="112.8">2</text>
<text x="59.6" y="112.8">23</text>
<text x="59.6" y="110.2">24</text>
<text x="66.1" y="108.9">SYS_PWR_EN</text>
<text x="125" y="111.5">2</text>
<text x="125" y="109">3</text>
<text x="185.3" y="108.9">SCK/D13</text>
<text x="209.5" y="110.2">56</text>
<text x="209.5" y="112.8">58</text>
<text x="243.8" y="110.2">57</text>
<text x="243.8" y="112.8">59</text>
<text x="266" y="112.8">4</text>
<text x="37.4" y="115.3">3</text>
<text x="37.4" y="117.9">4</text>
<text x="59.6" y="117.9">21</text>
<text x="59.6" y="115.3">22</text>
<text x="199.2" y="119.1">D22</text>
<text x="209.5" y="115.3">60</text>
<text x="209.5" y="117.9">62</text>
<text x="243.8" y="115.3">61</text>
<text x="243.8" y="117.9">63</text>
<text x="266" y="117.9">3</text>
<text x="267.9" y="115.2">R</text>
<text x="273.6" y="117.9">1</text>
<text x="37.4" y="120.4">5</text>
<text x="37.4" y="122.9">6</text>
<text x="37.4" y="125.5">7</text>
<text x="59.6" y="125.5">18</text>
<text x="59.6" y="122.9">19</text>
<text x="59.6" y="120.4">20</text>
<text x="71.2" y="121.6">VBATT</text>
<text x="199.2" y="121.6">D23</text>
<text x="200.5" y="124.1">D4</text>
<text x="209.5" y="120.4">64</text>
<text x="209.5" y="122.9">66</text>
<text x="209.5" y="125.5">68</text>
<text x="243.8" y="120.4">65</text>
<text x="243.8" y="122.9">67</text>
<text x="243.8" y="125.5">69</text>
<text x="266" y="122.9">2</text>
<text x="267.9" y="125.3">B</text>
<text x="267.9" y="120.3">G</text>
<text x="24.4" y="126.7">EN_AUX</text>
<text x="37.4" y="128">8</text>
<text x="37.4" y="130.6">9</text>
<text x="59.6" y="130.6">16</text>
<text x="59.6" y="128">17</text>
<text x="71.2" y="131.8">~{FUEL_INT}</text>
<text x="200.5" y="129.2">D6</text>
<text x="200.5" y="126.7">D5</text>
<text x="200.5" y="131.8">D7</text>
<text x="209.5" y="128">70</text>
<text x="209.5" y="130.6">72</text>
<text x="243.8" y="128">71</text>
<text x="243.8" y="130.6">73</text>
<text x="10.3" y="135.9">C</text>
<text x="22.1" y="136.8">VIN</text>
<text x="36.8" y="133.1">10</text>
<text x="36.8" y="135.6">11</text>
<text x="59.6" y="135.6">14</text>
<text x="59.6" y="133.1">15</text>
<text x="71.2" y="134.3">SDA</text>
<text x="71.2" y="136.8">SCL</text>
<text x="209.5" y="133.1">74</text>
<text x="243.8" y="133.1">75</text>
<text x="285.3" y="135.9">C</text>
<text x="36.8" y="138.2">12</text>
<text x="59.6" y="138.2">13</text>
<text x="130.8" y="143.3">A4</text>
<text x="140.7" y="138.4" transform="rotate(-90 140.7 138.4)">VUSB</text>
<text x="225.8" y="139.7" transform="rotate(-90 225.8 139.7)">77</text>
<text x="229.6" y="139.7" transform="rotate(-90 229.6 139.7)">76</text>
<text x="130.8" y="148.3">A5</text>
<text x="130.7" y="150.9">B5</text>
<text x="130.8" y="156">A7</text>
<text x="130.7" y="158.5">B7</text>
<text x="130.8" y="161">A6</text>
<text x="139.8" y="158.4">USB_D_P</text>
<text x="130.7" y="163.6">B6</text>
<text x="139.8" y="163.5">USB_D_N</text>
<text x="24.6" y="171.1">SYS_PWR_EN</text>
<text x="43.7" y="169.9">2</text>
<text x="51.4" y="169.9">5</text>
<text x="130.7" y="173.7">B8</text>
<text x="130.8" y="171.2">A8</text>
<text x="43.7" y="175">1</text>
<text x="51.4" y="175">4</text>
<text x="10.3" y="185.9">D</text>
<text x="111.5" y="180.4" transform="rotate(-90 111.5 180.4)">S1</text>
<text x="119.1" y="180.3" transform="rotate(-90 119.1 180.3)">A1</text>
<text x="285.3" y="185.9">D</text>
<text x="35" y="199.9">1</text>
<text x="85" y="199.9">2</text>
<text x="135" y="199.9">3</text>
<text x="185" y="199.9">4</text>
<text x="235" y="199.9">5</text>
<text x="285" y="199.9">6</text>
</g>
<g font-size="1.8" fill="#008484">
<text x="33" y="23.6" transform="rotate(-90 33 23.6)">+3V3_AUX</text>
<text x="121.5" y="21.2">SW_Push</text>
<text x="123.7" y="18.6">SW1</text>
<text x="229.9" y="23.7">H1</text>
<text x="56" y="25">J2</text>
<text x="229.9" y="26.3">MountingHole_Pad</text>
<text x="38.2" y="30.1">J1</text>
<text x="121.5" y="32.6">SW_Push</text>
<text x="123.7" y="30.1">SW2</text>
<text x="201.5" y="35.7" transform="rotate(-90 201.5 35.7)">+3V3</text>
<text x="205.3" y="35.7" transform="rotate(-90 205.3 35.7)">+3V9</text>
<text x="42.8" y="41.8" transform="rotate(-90 42.8 41.8)">1x08</text>
<text x="55.5" y="39.3" transform="rotate(-90 55.5 39.3)">1x10</text>
<text x="223.5" y="40.2">BSoM404</text>
<text x="226.6" y="37.7">U1</text>
<text x="132.6" y="47.9">GND</text>
<text x="212.6" y="45.3">VCC</text>
<text x="212.6" y="47.9">VCC</text>
<text x="239.3" y="45.3">GND</text>
<text x="239.3" y="47.9">GND</text>
<text x="212.6" y="50.4">VCC</text>
<text x="212.6" y="52.9">VCC</text>
<text x="239.3" y="50.4">GND</text>
<text x="239.3" y="52.9">GND</text>
<text x="29.7" y="56.7">GND</text>
<text x="38.2" y="58">J3</text>
<text x="56" y="58">J4</text>
<text x="62.7" y="56.7">GND</text>
<text x="174.9" y="56" transform="rotate(-90 174.9 56)">R6</text>
<text x="177.4" y="56.7" transform="rotate(-90 177.4 56.7)">4.7k</text>
<text x="182.5" y="56" transform="rotate(-90 182.5 56)">R7</text>
<text x="185" y="56.7" transform="rotate(-90 185 56.7)">4.7k</text>
<text x="212.6" y="55.5">3V3</text>
<text x="212.6" y="58">3V3</text>
<text x="235.5" y="58">USB_D+</text>
<text x="239.3" y="55.5">GND</text>
<text x="100.4" y="65.6">J6</text>
<text x="121.1" y="65.6">Conn_01x04</text>
<text x="125.8" y="63.1">J7</text>
<text x="135.5" y="61.1" transform="rotate(-90 135.5 61.1)">+3V3</text>
<text x="212.6" y="60.6">RESERVED</text>
<text x="212.6" y="63.1">VUSB</text>
<text x="212.6" y="65.6">RESERVED</text>
<text x="235.5" y="60.6">USB_D-</text>
<text x="237.9" y="65.6">SOM3</text>
<text x="239.3" y="63.1">GND</text>
<text x="42.8" y="67.2" transform="rotate(-90 42.8 67.2)">1x06</text>
<text x="55.5" y="69.7" transform="rotate(-90 55.5 69.7)">1x08</text>
<text x="95.7" y="68.2">Conn_01x02</text>
<text x="212.6" y="68.2">SCL</text>
<text x="212.6" y="70.7">SDA</text>
<text x="237.9" y="68.2">SOM4</text>
<text x="239.3" y="70.7">GND</text>
<text x="188.8" y="76.3" transform="rotate(-90 188.8 76.3)">R8</text>
<text x="191.4" y="76.8" transform="rotate(-90 191.4 76.8)">10k</text>
<text x="196.4" y="76.3" transform="rotate(-90 196.4 76.3)">R4</text>
<text x="199" y="76.8" transform="rotate(-90 199 76.8)">10k</text>
<text x="238.3" y="73.3">ADC0</text>
<text x="107.2" y="83.4">GND</text>
<text x="212.6" y="80.9">MODE</text>
<text x="212.6" y="83.4">RESET</text>
<text x="238.3" y="80.9">ADC1</text>
<text x="238.3" y="83.4">ADC2</text>
<text x="131.3" y="84.7">GND</text>
<text x="212.6" y="86">TX</text>
<text x="212.6" y="88.5">RX</text>
<text x="238.2" y="88.5">AGND</text>
<text x="238.3" y="86">ADC3</text>
<text x="212.6" y="91">CTS</text>
<text x="212.6" y="93.6">RTS</text>
<text x="238.3" y="91">ADC4</text>
<text x="238.3" y="93.6">ADC5</text>
<text x="118.2" y="101.2">J5</text>
<text x="212.6" y="96.1">SOM0</text>
<text x="212.6" y="98.7">SOM1</text>
<text x="212.6" y="101.2">CS</text>
<text x="238.2" y="101.2">AGND</text>
<text x="238.3" y="96.1">ADC6</text>
<text x="238.3" y="98.7">ADC7</text>
<text x="26.3" y="103" transform="rotate(-90 26.3 103)">+3V9</text>
<text x="30.4" y="102.4" transform="rotate(-90 30.4 102.4)">+3V3_AUX</text>
<text x="33.9" y="103" transform="rotate(-90 33.9 103)">+3V3</text>
<text x="39" y="105.3">U2</text>
<text x="45.6" y="105">PM-BAT</text>
<text x="110.3" y="103.7">Barrel_Jack_Switch</text>
<text x="212.6" y="103.7">MISO</text>
<text x="212.6" y="106.3">MOSI</text>
<text x="233.6" y="103.7">RESERVED</text>
<text x="233.6" y="106.3">RESERVED</text>
<text x="257.7" y="105">R1</text>
<text x="257.9" y="107.5">1k</text>
<text x="266.3" y="107.5">LED_RGB</text>
<text x="269.2" y="105">D1</text>
<text x="280.3" y="104.2" transform="rotate(-90 280.3 104.2)">+3V3</text>
<text x="39.9" y="111.4">3V3</text>
<text x="39.9" y="113.9">3V3_AUX</text>
<text x="52" y="108.8">ENABLE</text>
<text x="55.5" y="113.9">~{RST}</text>
<text x="56.4" y="111.4">PG</text>
<text x="196.6" y="111.4">GND</text>
<text x="212.6" y="108.8">SCK</text>
<text x="212.6" y="111.4">GND</text>
<text x="212.6" y="113.9">RESERVED</text>
<text x="233.6" y="108.8">RESERVED</text>
<text x="233.6" y="111.4">RESERVED</text>
<text x="233.6" y="113.9">RESERVED</text>
<text x="257.7" y="113.9">R2</text>
<text x="39.9" y="116.4">5V</text>
<text x="39.9" y="119">5V</text>
<text x="55.1" y="119">GND</text>
<text x="55.1" y="116.4">GND</text>
<text x="212.6" y="116.4">RESERVED</text>
<text x="212.6" y="119">GPIO0</text>
<text x="237" y="119">GREEN</text>
<text x="239.4" y="116.4">RED</text>
<text x="257.9" y="116.4">1k</text>
<text x="39.9" y="121.5">VCC</text>
<text x="39.9" y="124.1">VCC</text>
<text x="54.6" y="124.1">VBAT</text>
<text x="54.6" y="121.5">VBAT</text>
<text x="88.5" y="120.8" transform="rotate(-90 88.5 120.8)">+3V3</text>
<text x="130" y="120.2">GND</text>
<text x="212.6" y="121.5">GPIO1</text>
<text x="212.6" y="124.1">PWM0</text>
<text x="237.9" y="124.1">SOM5</text>
<text x="238.4" y="121.5">BLUE</text>
<text x="257.7" y="122.8">R3</text>
<text x="257.9" y="125.3">1k</text>
<text x="39.9" y="126.6">EN_AUX</text>
<text x="39.9" y="129.1">REGN</text>
<text x="39.9" y="131.7">GND</text>
<text x="50.5" y="131.7">~{FUEL_INT}</text>
<text x="54.6" y="126.6">VBAT</text>
<text x="56.8" y="129.1">TS</text>
<text x="212.6" y="126.6">PWM1</text>
<text x="212.6" y="129.1">PWM2</text>
<text x="212.6" y="131.7">PWM3</text>
<text x="237.9" y="126.6">SOM6</text>
<text x="237.9" y="129.1">SOM7</text>
<text x="237.9" y="131.7">SOM8</text>
<text x="39.9" y="134.2">GND</text>
<text x="39.9" y="136.8">VIN</text>
<text x="55.4" y="134.2">SDA</text>
<text x="55.5" y="136.8">SCL</text>
<text x="79.9" y="134.2">R5</text>
<text x="80.1" y="136.8">1k</text>
<text x="91.4" y="133.3">D2</text>
<text x="91.4" y="135.8">LED</text>
<text x="118.2" y="136.8">J8</text>
<text x="212.6" y="134.2">SOM2</text>
<text x="226.9" y="136.7" transform="rotate(-90 226.9 136.7)">GND</text>
<text x="230.7" y="136.7" transform="rotate(-90 230.7 136.7)">GND</text>
<text x="237.9" y="134.2">SOM9</text>
<text x="39.9" y="139.3">VIN</text>
<text x="55.1" y="139.3">CHG</text>
<text x="104.3" y="139.3">USB_C_Receptacle_USB2.0_16P</text>
<text x="31" y="149.5">GND</text>
<text x="64" y="149.5">GND</text>
<text x="123.4" y="144.4">VBUS</text>
<text x="124.6" y="149.5">CC1</text>
<text x="124.6" y="152">CC2</text>
<text x="224" y="150.7">GND</text>
<text x="249.4" y="150.7">GND</text>
<text x="46.2" y="160.9">SW3</text>
<text x="125.5" y="157.1">D-</text>
<text x="125.5" y="159.6">D-</text>
<text x="41.1" y="163.4">G_Switch_DPDT</text>
<text x="43.7" y="164.8">3</text>
<text x="51.4" y="164.8">6</text>
<text x="125.5" y="162.2">D+</text>
<text x="125.5" y="164.7">D+</text>
<text x="123.3" y="172.3">SBU1</text>
<text x="160.9" y="173.6" transform="rotate(-90 160.9 173.6)">5.1k</text>
<text x="163.4" y="172.8" transform="rotate(-90 163.4 172.8)">R9</text>
<text x="169.8" y="173.6" transform="rotate(-90 169.8 173.6)">5.1k</text>
<text x="172.3" y="173.4" transform="rotate(-90 172.3 173.4)">R10</text>
<text x="112.6" y="175.5" transform="rotate(-90 112.6 175.5)">SHIELD</text>
<text x="120.2" y="175.5" transform="rotate(-90 120.2 175.5)">GND</text>
<text x="123.3" y="174.9">SBU2</text>
<text x="155.4" y="185">GND</text>
<text x="164.3" y="185">GND</text>
<text x="46.2" y="186.3">GND</text>
<text x="109.7" y="191.4">GND</text>
<text x="117.3" y="191.4">GND</text>
</g>
<text font-size="1.8" x="23.6" y="29.7" transform="rotate(-90 23.6 29.7)">Vin</text>
<g font-size="1.8" fill="#0000c2">
<text x="16.8" y="140.3">5V</text>
<text x="20.2" y="140.3">TO 17V</text>
<text x="177.8" y="180.1">*</text>
<text x="179.9" y="180.1">Indicates</text>
<text x="189.7" y="180.1">a</text>
<text x="192" y="180.1">PWM-capable</text>
<text x="206.4" y="180.1">pin</text>
</g>
</svg>
